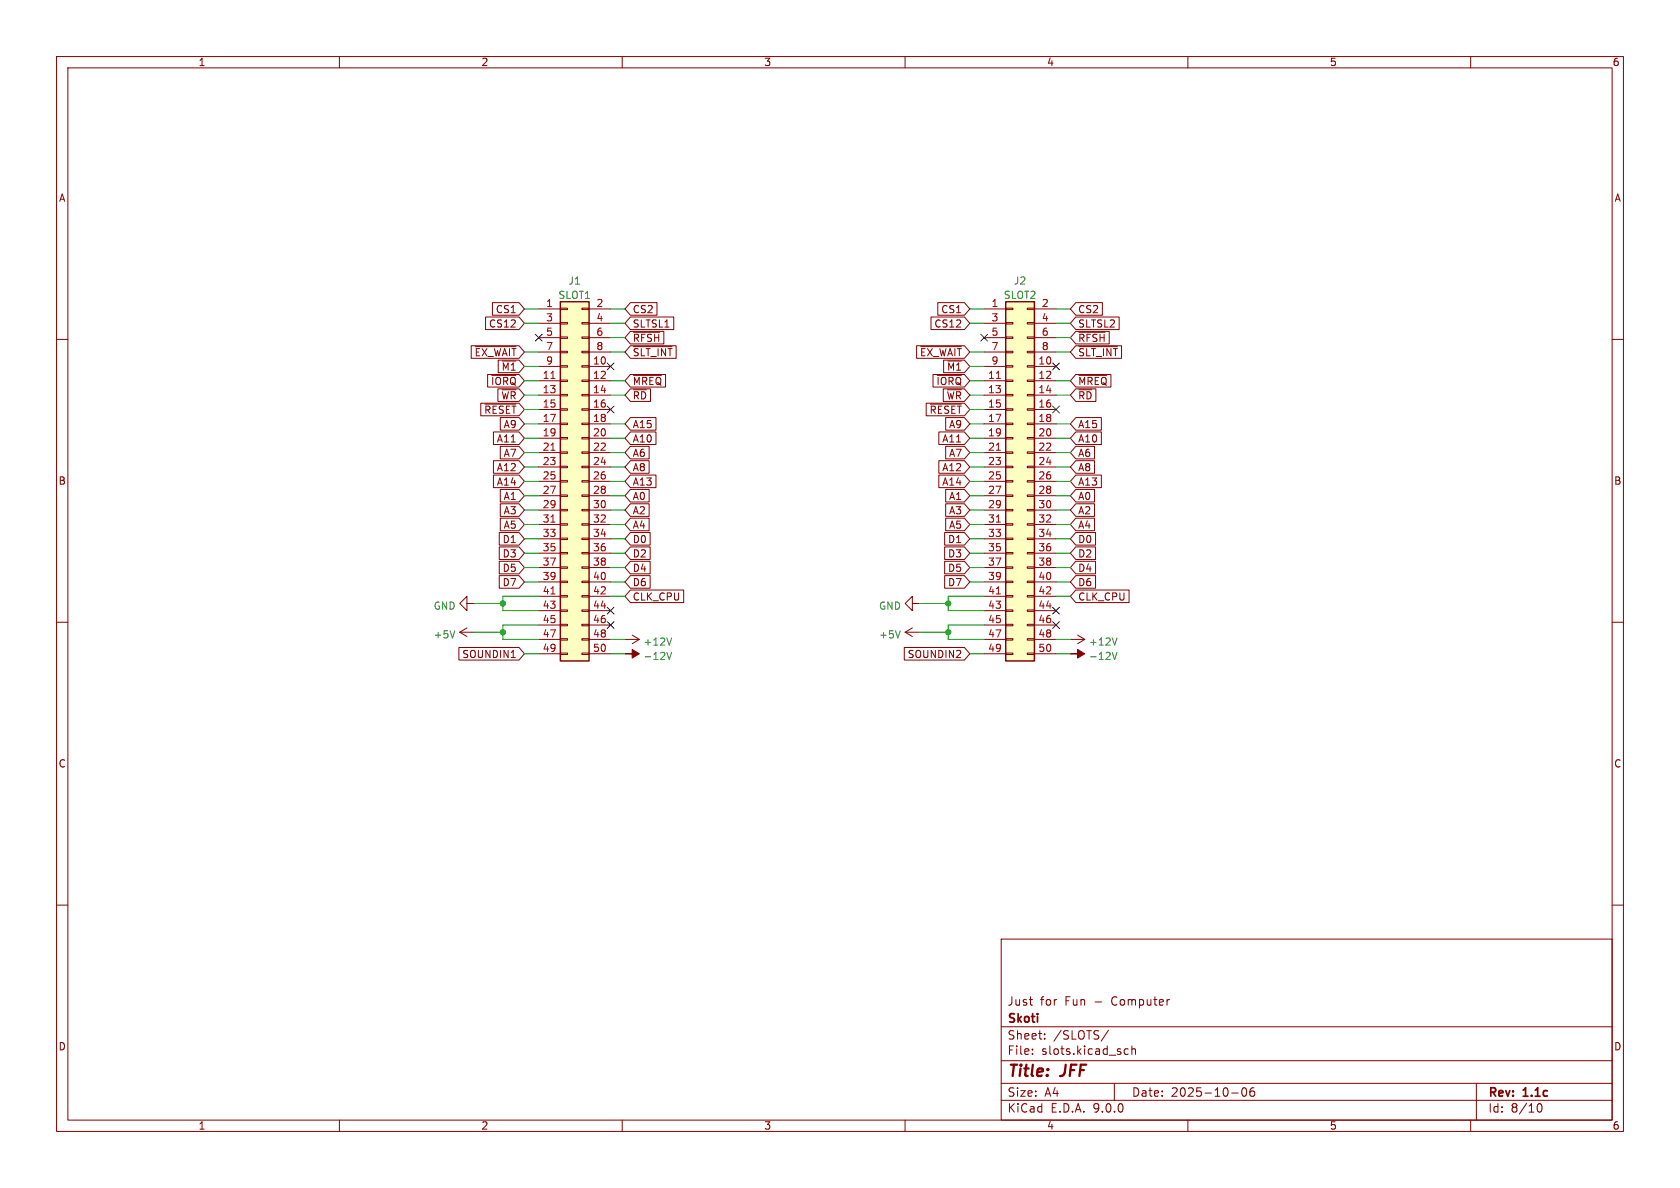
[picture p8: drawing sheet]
<svg xmlns="http://www.w3.org/2000/svg" width="297mm" height="210mm" viewBox="0 0 297 210" stroke-linecap="round" stroke-linejoin="round" font-family="sans-serif">
<g fill="none" stroke="#840000" stroke-width=".18">
<path d="M10 10h277v190h-277zM12 12h273v186h-273zM60 10v2M110 10v2M160 10v2M210 10v2M260 10v2M10 60h2M285 60h2M10 110h2M81.3 111.8l1.2 .7M81.3 111.8h2.5"/>
<path d="M82.5 106.7v-1.3l-1.2 1.3 1.2 1.3v-1.3h1.3M82.5 111l-1.2 .8M110.5 113h2.5M111.8 112.3l1.2 .7M113 113l-1.2 .8M285 110h2M10 160h2M177 166h108v32h-108zM182 176.7h.5M182.4 177.7h.1M206.6 176.7h.1M285 160h2"/>
<path d="M60 198v2M110 198v2M160 198v2M177 194.5h108M177 191.5h108M177 187.5h108M177 181.5h108M182.5 186.3v.1M182.5 185.5v.1M184.7 183.6v.1M184.7 182.8v.1M196 182.1l-1.3 2"/>
<path d="M197 191.5v3M198.8 186.3l.2 .1 .5-.1M199.5 185.5l-.5-.1-.2 .1M200.1 185.5l.2-.1 .4 .1v.9M200.1 184.9v1.5M210 198v2M217.7 193.2h1.2M219.7 192.4l.2-.1a.81 .81 0 0 1 .6 .6 .81 .81 0 0 1-.3 .8l-.2 .1a.81 .81 0 0 1-.3-1.4zM221.7 192.3a.59 .59 0 0 0-.7 .6v.6l.1 .2 .4 .1 .2-.1 .1-.5-.1-.3h-.5l-.2 .3M260 198v2M261 191.5v6.5M271.7 195.7l.2-.5 .2-.1a.81 .81 0 0 1 .6 .6 .81 .81 0 0 1-.3 .8h-.4l-.3-.5"/>
</g>
<path d="M110.5 115.6h1.3v-.8l1.2 .8-1.2 .7v-.7z" fill="#840000" stroke="#840000" stroke-width=".18"/>
<path d="M80.4 111.5l-.4 1.3M117.9 115.3l.4 1.3 .4-1.3M118.7 112.8l-.4 1.2" fill="none" stroke="#006464" stroke-width=".18"/>
<path d="M99.1 53.3h5v63.5h-5z" fill="#ffffc2"/>
<path d="M99.1 53.3h5v63.5h-5z" fill="none" stroke="#840000" stroke-width=".25"/>
<g fill="none" stroke="#840000" stroke-width=".18">
<path d="M95.2 54.6h3.9M95.2 57.2h3.9M95.2 59.7h3.9M99.1 54.5h1.2v.2h-1.2zM99.1 57h1.2v.3h-1.2zM99.1 59.6h1.2v.2h-1.2zM102.9 54.5h1.2v.2h-1.2zM102.9 57h1.2v.3h-1.2zM102.9 59.6h1.2v.2h-1.2zM104.1 54.6h3.8M104.1 57.2h3.8M104.1 59.7h3.8"/>
<path d="M95.2 62.2h3.9M95.2 64.8h3.9M95.2 67.3h3.9M95.2 69.9h3.9M95.2 72.4h3.9M95.2 74.9h3.9M95.2 77.5h3.9M99.1 62.1h1.2v.3h-1.2zM99.1 64.6h1.2v.3h-1.2zM99.1 67.2h1.2v.2h-1.2zM99.1 69.7h1.2v.3h-1.2zM99.1 72.3h1.2v.2h-1.2z"/>
<path d="M99.1 74.8h1.2v.3h-1.2zM99.1 77.3h1.2v.3h-1.2zM99.1 79.9h1.2v.2h-1.2zM102.9 62.1h1.2v.3h-1.2zM102.9 64.6h1.2v.3h-1.2zM102.9 67.2h1.2v.2h-1.2zM102.9 69.7h1.2v.3h-1.2zM102.9 72.3h1.2v.2h-1.2zM102.9 74.8h1.2v.3h-1.2zM102.9 77.3h1.2v.3h-1.2zM102.9 79.9h1.2v.2h-1.2zM104.1 62.2h3.8"/>
<path d="M104.1 64.8h3.8M104.1 67.3h3.8M104.1 69.9h3.8M104.1 72.4h3.8M104.1 74.9h3.8M104.1 77.5h3.8M95.2 80h3.9M95.2 82.6h3.9M95.2 85.1h3.9M95.2 87.6h3.9M95.2 90.2h3.9M95.2 92.7h3.9"/>
<path d="M95.2 95.3h3.9M95.2 97.8h3.9M99.1 82.4h1.2v.3h-1.2zM99.1 85h1.2v.2h-1.2zM99.1 87.5h1.2v.3h-1.2zM99.1 90h1.2v.3h-1.2zM99.1 92.6h1.2v.2h-1.2zM99.1 95.1h1.2v.3h-1.2zM99.1 97.7h1.2v.2h-1.2zM102.9 82.4h1.2v.3h-1.2zM102.9 85h1.2v.2h-1.2zM102.9 87.5h1.2v.3h-1.2z"/>
<path d="M102.9 90h1.2v.3h-1.2zM102.9 92.6h1.2v.2h-1.2zM102.9 95.1h1.2v.3h-1.2zM102.9 97.7h1.2v.2h-1.2zM104.1 80h3.8M104.1 82.6h3.8M104.1 85.1h3.8M104.1 87.6h3.8M104.1 90.2h3.8M104.1 92.7h3.8M104.1 95.3h3.8M104.1 97.8h3.8"/>
<path d="M95.2 100.3h3.9M95.2 102.9h3.9M95.2 105.4h3.9M95.2 108h3.9M95.2 110.5h3.9M95.2 113h3.9M95.2 115.6h3.9M99.1 100.2h1.2v.3h-1.2zM99.1 102.7h1.2v.3h-1.2zM99.1 105.3h1.2v.2h-1.2zM99.1 107.8h1.2v.3h-1.2zM99.1 110.4h1.2v.2h-1.2z"/>
<path d="M99.1 112.9h1.2v.3h-1.2zM99.1 115.4h1.2v.3h-1.2zM102.9 100.2h1.2v.3h-1.2zM102.9 102.7h1.2v.3h-1.2zM102.9 105.3h1.2v.2h-1.2zM102.9 107.8h1.2v.3h-1.2zM102.9 110.4h1.2v.2h-1.2zM102.9 112.9h1.2v.3h-1.2zM102.9 115.4h1.2v.3h-1.2zM104.1 100.3h3.8M104.1 102.9h3.8M104.1 105.4h3.8"/>
<path d="M104.1 108h3.8M104.1 110.5h3.8M104.1 113h3.8M104.1 115.6h3.8M160 111.8l1.3 .7M160 111.8h2.6M161.3 106.7v-1.3l-1.3 1.3 1.3 1.3v-1.3h1.3M161.3 111l-1.3 .8M189.2 113h2.6M190.5 112.3l1.3 .7M191.8 113l-1.3 .8"/>
</g>
<path d="M97.4 66.9h.7M97.4 79.6h.7M97.4 92.3h.7M97.4 105h.7" fill="none" stroke="#a90000" stroke-width=".18"/>
<path d="M159.2 111.5l-.5 1.3M196.6 115.3l.5 1.3 .4-1.3M197.5 112.8l-.4 1.2" fill="none" stroke="#006464" stroke-width=".18"/>
<path d="M189.2 115.6h1.3v-.8l1.3 .8-1.3 .7v-.7z" fill="#840000" stroke="#840000" stroke-width=".18"/>
<path d="M177.8 53.3h5.1v63.5h-5.1z" fill="#ffffc2"/>
<path d="M177.8 53.3h5.1v63.5h-5.1z" fill="none" stroke="#840000" stroke-width=".25"/>
<g fill="none" stroke="#840000" stroke-width=".18">
<path d="M85.8 56h6l.9 1.2-.9 1.1h-6zM87.1 53.5h4.7l.9 1.1-.9 1.1h-4.7zM111.4 53.5h4.7v2.2h-4.7l-.9-1.1zM111.4 58.6h6v2.2h-6l-.9-1.1zM111.4 56h7.7v2.3h-7.7l-.9-1.1zM112 58.7h4.6M164.6 56h5.9l.9 1.2-.9 1.1h-5.9zM165.8 53.5h4.7l.9 1.1-.9 1.1h-4.7zM174 54.6h3.8M174 57.2h3.8M174 59.7h3.8M177.8 54.5h1.3v.2h-1.3z"/>
<path d="M177.8 57h1.3v.3h-1.3zM177.8 59.6h1.3v.2h-1.3zM181.6 54.5h1.3v.2h-1.3zM181.6 57h1.3v.3h-1.3zM181.6 59.6h1.3v.2h-1.3zM182.9 54.6h3.8M182.9 57.2h3.8M182.9 59.7h3.8M190.2 56h7.7v2.3h-7.7l-1-1.1zM190.2 58.6h5.9v2.2h-5.9l-1-1.1zM190.2 53.5h4.7v2.2h-4.7l-1-1.1zM190.7 58.7h4.7"/>
<path d="M83.3 61.1h8.5l.9 1.1-.9 1.1h-8.5zM84 61.3h7.2M85 71.3h6.8l.9 1.1-.9 1.1h-6.8zM85.7 71.4h5.5M86.2 66.2h5.6l.9 1.1-.9 1.1h-5.6zM86.9 66.4h4.3M87.2 76.4h4.6l.9 1.1-.9 1.1h-4.6zM88 68.7h3.8l.9 1.2-.9 1.1h-3.8zM88.1 63.7h3.7l.9 1.1-.9 1.1h-3.7zM88.4 78.9h3.4l.9 1.1-.9 1.1h-3.4zM88.4 73.8h3.4l.9 1.1-.9 1.1h-3.4zM111.4 78.9h3.4v2.2h-3.4l-.9-1.1z"/>
<path d="M111.4 68.7h3.6v2.3h-3.6l-.9-1.1zM111.4 76.4h4.6v2.2h-4.6l-.9-1.1zM111.4 73.8h4.6v2.2h-4.6l-.9-1.1zM111.4 66.2h6.3v2.2h-6.3l-.9-1.1zM111.4 61.1h8.1v2.2h-8.1l-.9-1.1zM112 61.3h6.8M112 66.4h4.9M162 61.1h8.5l.9 1.1-.9 1.1h-8.5zM162.8 61.3h7.2M163.7 71.3h6.8l.9 1.1-.9 1.1h-6.8zM164.5 71.4h5.5M164.9 66.2h5.6l.9 1.1-.9 1.1h-5.6z"/>
<path d="M165.7 66.4h4.3M166 76.4h4.5l.9 1.1-.9 1.1h-4.5zM166.8 68.7h3.7l.9 1.2-.9 1.1h-3.7zM166.8 63.7h3.7l.9 1.1-.9 1.1h-3.7zM167.2 73.8h3.3l.9 1.1-.9 1.1h-3.3zM167.2 78.9h3.3l.9 1.1-.9 1.1h-3.3zM174 62.2h3.8M174 64.8h3.8M174 67.3h3.8M174 69.9h3.8M174 72.4h3.8M174 74.9h3.8"/>
<path d="M174 77.5h3.8M177.8 62.1h1.3v.3h-1.3zM177.8 64.6h1.3v.3h-1.3zM177.8 67.2h1.3v.2h-1.3zM177.8 69.7h1.3v.3h-1.3zM177.8 72.3h1.3v.2h-1.3zM177.8 74.8h1.3v.3h-1.3zM177.8 77.3h1.3v.3h-1.3zM177.8 79.9h1.3v.2h-1.3zM181.6 62.1h1.3v.3h-1.3zM181.6 64.6h1.3v.3h-1.3zM181.6 67.2h1.3v.2h-1.3z"/>
<path d="M181.6 69.7h1.3v.3h-1.3zM181.6 72.3h1.3v.2h-1.3zM181.6 74.8h1.3v.3h-1.3zM181.6 77.3h1.3v.3h-1.3zM181.6 79.9h1.3v.2h-1.3zM182.9 62.2h3.8M182.9 64.8h3.8M182.9 67.3h3.8M182.9 69.9h3.8M182.9 72.4h3.8M182.9 74.9h3.8M182.9 77.5h3.8"/>
<path d="M190.2 68.7h3.5v2.3h-3.5l-1-1.1zM190.2 73.8h4.5v2.2h-4.5l-1-1.1zM190.2 76.4h4.5v2.2h-4.5l-1-1.1zM190.2 78.9h3.3v2.2h-3.3l-1-1.1zM190.2 61.1h8.1v2.2h-8.1l-1-1.1zM190.2 66.2h6.2v2.2h-6.2l-1-1.1zM190.7 61.3h6.8M190.7 66.4h5M87.2 84h4.6l.9 1.1-.9 1.1h-4.6zM87.2 81.4h4.6l.9 1.2-.9 1.1h-4.6zM88.3 94.1h3.5l.9 1.2-.9 1.1h-3.5zM88.3 96.7h3.5l.9 1.1-.9 1.1h-3.5z"/>
<path d="M88.3 99.2h3.5l.9 1.1-.9 1.1h-3.5zM88.4 91.6h3.4l.9 1.1-.9 1.1h-3.4zM88.4 86.5h3.4l.9 1.1-.9 1.1h-3.4zM88.4 89.1h3.4l.9 1.1-.9 1.1h-3.4zM111.4 96.7h3.5v2.2h-3.5l-.9-1.1zM111.4 94.1h3.5v2.3h-3.5l-.9-1.1zM111.4 89.1h3.4v2.2h-3.4l-.9-1.1zM111.4 91.6h3.4v2.2h-3.4l-.9-1.1zM111.4 99.2h3.5v2.2h-3.5l-.9-1.1zM111.4 81.4h3.4v2.3h-3.4l-.9-1.1zM111.4 86.5h3.4v2.2h-3.4l-.9-1.1zM111.4 84h4.6v2.2h-4.6l-.9-1.1z"/>
<path d="M166 81.4h4.5l.9 1.2-.9 1.1h-4.5zM166 84h4.5l.9 1.1-.9 1.1h-4.5zM167 99.2h3.5l.9 1.1-.9 1.1h-3.5zM167 94.1h3.5l.9 1.2-.9 1.1h-3.5zM167 96.7h3.5l.9 1.1-.9 1.1h-3.5zM167.2 91.6h3.3l.9 1.1-.9 1.1h-3.3zM167.2 89.1h3.3l.9 1.1-.9 1.1h-3.3zM167.2 86.5h3.3l.9 1.1-.9 1.1h-3.3zM174 80h3.8M174 82.6h3.8M174 85.1h3.8M174 87.6h3.8"/>
<path d="M174 90.2h3.8M174 92.7h3.8M174 95.3h3.8M174 97.8h3.8M177.8 82.4h1.3v.3h-1.3zM177.8 85h1.3v.2h-1.3zM177.8 87.5h1.3v.3h-1.3zM177.8 90h1.3v.3h-1.3zM177.8 92.6h1.3v.2h-1.3zM177.8 95.1h1.3v.3h-1.3zM177.8 97.7h1.3v.2h-1.3zM181.6 82.4h1.3v.3h-1.3z"/>
<path d="M181.6 85h1.3v.2h-1.3zM181.6 87.5h1.3v.3h-1.3zM181.6 90h1.3v.3h-1.3zM181.6 92.6h1.3v.2h-1.3zM181.6 95.1h1.3v.3h-1.3zM181.6 97.7h1.3v.2h-1.3zM182.9 80h3.8M182.9 82.6h3.8M182.9 85.1h3.8M182.9 87.6h3.8M182.9 90.2h3.8M182.9 92.7h3.8"/>
<path d="M182.9 95.3h3.8M182.9 97.8h3.8M190.2 81.4h3.3v2.3h-3.3l-1-1.1zM190.2 89.1h3.3v2.2h-3.3l-1-1.1zM190.2 96.7h3.5v2.2h-3.5l-1-1.1zM190.2 99.2h3.5v2.2h-3.5l-1-1.1zM190.2 94.1h3.5v2.3h-3.5l-1-1.1zM190.2 91.6h3.3v2.2h-3.3l-1-1.1zM190.2 84h4.5v2.2h-4.5l-1-1.1zM190.2 86.5h3.3v2.2h-3.3l-1-1.1zM81.1 114.5h10.7l.9 1.1-.9 1.1h-10.7zM88.3 101.8h3.5l.9 1.1-.9 1.1h-3.5z"/>
<path d="M90.4 116.2h.7M111.4 101.8h3.5v2.2h-3.5l-.9-1.1zM111.4 104.3h9.5v2.2h-9.5l-.9-1.1zM159.9 114.5h10.6l.9 1.1-.9 1.1h-10.6zM167 101.8h3.5l.9 1.1-.9 1.1h-3.5zM174 100.3h3.8M174 102.9h3.8M174 105.4h3.8M174 108h3.8M174 110.5h3.8M174 113h3.8M174 115.6h3.8"/>
<path d="M177.8 100.2h1.3v.3h-1.3zM177.8 102.7h1.3v.3h-1.3zM177.8 105.3h1.3v.2h-1.3zM177.8 107.8h1.3v.3h-1.3zM177.8 110.4h1.3v.2h-1.3zM177.8 112.9h1.3v.3h-1.3zM177.8 115.4h1.3v.3h-1.3zM181.6 100.2h1.3v.3h-1.3zM181.6 102.7h1.3v.3h-1.3zM181.6 105.3h1.3v.2h-1.3zM181.6 107.8h1.3v.3h-1.3zM181.6 110.4h1.3v.2h-1.3z"/>
<path d="M181.6 112.9h1.3v.3h-1.3zM181.6 115.4h1.3v.3h-1.3zM182.9 100.3h3.8M182.9 102.9h3.8M182.9 105.4h3.8M182.9 108h3.8M182.9 110.5h3.8M182.9 113h3.8M182.9 115.6h3.8M190.2 101.8h3.5v2.2h-3.5l-1-1.1zM190.2 104.3h9.4v2.2h-9.4l-1-1.1z"/>
</g>
<path d="M176.1 66.9h.8M176.1 79.6h.8M176.1 92.3h.8M176.1 105h.8" fill="none" stroke="#a90000" stroke-width=".18"/>
<g fill="none" stroke="#009600" stroke-width=".18">
<path d="M92.7 54.6h2.5M92.7 57.2h2.5M107.9 54.6h2.6M107.9 57.2h2.6M107.9 59.7h2.6M171.4 54.6h2.6M171.4 57.2h2.6M186.7 54.6h2.5M186.7 57.2h2.5M186.7 59.7h2.5M92.7 67.3h2.5M92.7 62.2h2.5"/>
<path d="M92.7 64.8h2.5M92.7 77.5h2.5M92.7 74.9h2.5M92.7 69.9h2.5M92.7 72.4h2.5M107.9 67.3h2.6M107.9 62.2h2.6M107.9 77.5h2.6M107.9 74.9h2.6M107.9 69.9h2.6M171.4 67.3h2.6M171.4 62.2h2.6"/>
<path d="M171.4 64.8h2.6M171.4 77.5h2.6M171.4 74.9h2.6M171.4 69.9h2.6M171.4 72.4h2.6M186.7 67.3h2.5M186.7 62.2h2.5M186.7 77.5h2.5M186.7 74.9h2.5M186.7 69.9h2.5M92.7 95.3h2.5M92.7 90.2h2.5"/>
<path d="M92.7 92.7h2.5M92.7 97.8h2.5M92.7 80h2.5M92.7 87.6h2.5M92.7 82.6h2.5M92.7 85.1h2.5M107.9 95.3h2.6M107.9 90.2h2.6M107.9 92.7h2.6M107.9 97.8h2.6M107.9 80h2.6M107.9 87.6h2.6"/>
<path d="M107.9 82.6h2.6M107.9 85.1h2.6M171.4 95.3h2.6M171.4 90.2h2.6M171.4 92.7h2.6M171.4 97.8h2.6M171.4 80h2.6M171.4 87.6h2.6M171.4 82.6h2.6M171.4 85.1h2.6M186.7 95.3h2.5M186.7 90.2h2.5"/>
<path d="M186.7 92.7h2.5M186.7 97.8h2.5M186.7 80h2.5M186.7 87.6h2.5M186.7 82.6h2.5M186.7 85.1h2.5M83.8 111.8h5.1M83.8 106.7h5.1M92.7 115.6h2.5M92.7 100.3h2.5M92.7 102.9h2.5M95.2 105.4h-6.3v2.6h6.3"/>
<path d="M95.2 110.5h-6.3v2.5h6.3M107.9 115.6h2.6M107.9 100.3h2.6M107.9 102.9h2.6M107.9 113h2.6M107.9 105.4h2.6M162.6 111.8h5M162.6 106.7h5M171.4 115.6h2.6M171.4 100.3h2.6M171.4 102.9h2.6M174 110.5h-6.4v2.5h6.4"/>
<path d="M174 105.4h-6.4v2.6h6.4M186.7 115.6h2.5M186.7 100.3h2.5M186.7 102.9h2.5M186.7 113h2.5M186.7 105.4h2.5"/>
</g>
<g fill="none" stroke="#000084" stroke-width=".18">
<path d="M94.6 59.1l1.3 1.2M95.9 59.1l-1.3 1.2M173.4 59.1l1.2 1.2M174.6 59.1l-1.2 1.2M107.3 71.8l1.3 1.2M107.3 64.2l1.3 1.2M108.6 64.2l-1.3 1.2M108.6 71.8l-1.3 1.2M186.1 71.8l1.2 1.2M186.1 64.2l1.2 1.2M187.3 71.8l-1.2 1.2M187.3 64.2l-1.2 1.2"/>
<path d="M107.3 109.9l1.3 1.2M107.3 107.3l1.3 1.3M108.6 109.9l-1.3 1.2M108.6 107.3l-1.3 1.3M186.1 109.9l1.2 1.2M186.1 107.3l1.2 1.3M187.3 109.9l-1.2 1.2M187.3 107.3l-1.2 1.3"/>
</g>
<g fill="#009600" stroke="#009600" stroke-width=".18">
<circle cx="88.9" cy="106.7" r=".46"/>
<circle cx="88.9" cy="111.8" r=".46"/>
<circle cx="167.6" cy="106.7" r=".46"/>
<circle cx="167.6" cy="111.8" r=".46"/>
</g>
<g font-size="2.8" fill="#840000">
<text x="178" y="190.9">Title:</text>
<text x="187.7" y="190.9">JFF</text>
</g>
<g font-size="2.1" fill="#840000">
<text x="178" y="178">Just</text>
<text x="183.9" y="178">for</text>
<text x="188.3" y="178">Fun</text>
<text x="193.6" y="178">-</text>
<text x="196.8" y="178">Computer</text>
<text x="178" y="184">Sheet:</text>
<text x="178" y="181.2">Skoti</text>
<text x="186.2" y="184">/SLOTS/</text>
<text x="178" y="186.7">File:</text>
<text x="184.1" y="186.7">slots.kicad_sch</text>
<text x="178" y="196.9">KiCad</text>
<text x="178" y="194.1">Size:</text>
<text x="184.7" y="194.1">A4</text>
<text x="185.7" y="196.9">E.D.A.</text>
<text x="193.3" y="196.9">9.0.0</text>
<text x="200" y="194.1">Date:</text>
<text x="207" y="194.1">2025-10-06</text>
<text x="263" y="194.3">Rev:</text>
<text x="263" y="196.9">Id:</text>
<text x="267.1" y="196.9">8/10</text>
<text x="269.4" y="194.3">1.1c</text>
</g>
<g font-size="1.8" fill="#840000">
<text x="35" y="11.9">1</text>
<text x="85" y="11.9">2</text>
<text x="135" y="11.9">3</text>
<text x="185" y="11.9">4</text>
<text x="235" y="11.9">5</text>
<text x="285" y="11.9">6</text>
<text x="10.3" y="35.9">A</text>
<text x="285.3" y="35.9">A</text>
<text x="86.3" y="58.1">CS12</text>
<text x="87.5" y="55.6">CS1</text>
<text x="111.8" y="55.6">CS2</text>
<text x="111.8" y="58.1">SLTSL1</text>
<text x="165.1" y="58.1">CS12</text>
<text x="166.3" y="55.6">CS1</text>
<text x="190.5" y="58.1">SLTSL2</text>
<text x="190.5" y="55.6">CS2</text>
<text x="83.8" y="63.2">~{EX_WAIT}</text>
<text x="88.6" y="65.7">~{M1}</text>
<text x="111.8" y="60.6">~{RFSH}</text>
<text x="111.8" y="63.2">~{SLT_INT}</text>
<text x="162.5" y="63.2">~{EX_WAIT}</text>
<text x="167.3" y="65.7">~{M1}</text>
<text x="190.5" y="63.2">~{SLT_INT}</text>
<text x="190.5" y="60.6">~{RFSH}</text>
<text x="86.7" y="68.3">~{IORQ}</text>
<text x="88.5" y="70.8">~{WR}</text>
<text x="111.8" y="70.8">~{RD}</text>
<text x="111.8" y="68.3">~{MREQ}</text>
<text x="165.4" y="68.3">~{IORQ}</text>
<text x="167.3" y="70.8">~{WR}</text>
<text x="190.5" y="70.8">~{RD}</text>
<text x="190.5" y="68.3">~{MREQ}</text>
<text x="85.5" y="73.3">~{RESET}</text>
<text x="88.9" y="75.9">A9</text>
<text x="111.8" y="75.9">A15</text>
<text x="164.2" y="73.3">~{RESET}</text>
<text x="167.7" y="75.9">A9</text>
<text x="190.5" y="75.9">A15</text>
<text x="87.7" y="83.5">A12</text>
<text x="87.7" y="78.4">A11</text>
<text x="88.9" y="81">A7</text>
<text x="111.8" y="83.5">A8</text>
<text x="111.8" y="81">A6</text>
<text x="111.8" y="78.4">A10</text>
<text x="166.5" y="83.5">A12</text>
<text x="166.5" y="78.4">A11</text>
<text x="167.7" y="81">A7</text>
<text x="190.5" y="83.5">A8</text>
<text x="190.5" y="78.4">A10</text>
<text x="190.5" y="81">A6</text>
<text x="10.3" y="85.9">B</text>
<text x="87.7" y="86">A14</text>
<text x="88.9" y="88.6">A1</text>
<text x="111.8" y="88.6">A0</text>
<text x="111.8" y="86">A13</text>
<text x="166.5" y="86">A14</text>
<text x="167.7" y="88.6">A1</text>
<text x="190.5" y="86">A13</text>
<text x="190.5" y="88.6">A0</text>
<text x="285.3" y="85.9">B</text>
<text x="88.9" y="93.7">A5</text>
<text x="88.9" y="91.1">A3</text>
<text x="111.8" y="91.1">A2</text>
<text x="111.8" y="93.7">A4</text>
<text x="167.7" y="93.7">A5</text>
<text x="167.7" y="91.1">A3</text>
<text x="190.5" y="91.1">A2</text>
<text x="190.5" y="93.7">A4</text>
<text x="88.8" y="96.2">D1</text>
<text x="88.8" y="98.7">D3</text>
<text x="88.8" y="101.3">D5</text>
<text x="111.8" y="98.7">D2</text>
<text x="111.8" y="96.2">D0</text>
<text x="111.8" y="101.3">D4</text>
<text x="167.5" y="101.3">D5</text>
<text x="167.5" y="96.2">D1</text>
<text x="167.5" y="98.7">D3</text>
<text x="190.5" y="98.7">D2</text>
<text x="190.5" y="101.3">D4</text>
<text x="190.5" y="96.2">D0</text>
<text x="88.8" y="103.8">D7</text>
<text x="111.8" y="103.8">D6</text>
<text x="111.8" y="106.4">CLK_CPU</text>
<text x="167.5" y="103.8">D7</text>
<text x="190.5" y="103.8">D6</text>
<text x="190.5" y="106.4">CLK_CPU</text>
<text x="81.6" y="116.5">SOUNDIN1</text>
<text x="160.4" y="116.5">SOUNDIN2</text>
<text x="10.3" y="135.9">C</text>
<text x="285.3" y="135.9">C</text>
<text x="10.3" y="185.9">D</text>
<text x="285.3" y="185.9">D</text>
<text x="35" y="199.9">1</text>
<text x="85" y="199.9">2</text>
<text x="135" y="199.9">3</text>
<text x="185" y="199.9">4</text>
<text x="235" y="199.9">5</text>
<text x="285" y="199.9">6</text>
</g>
<g font-size="1.8" fill="#006464">
<text x="98.6" y="53">SLOT1</text>
<text x="100.4" y="50.5">J1</text>
<text x="177.4" y="53">SLOT2</text>
<text x="179.1" y="50.5">J2</text>
<text x="76.6" y="108">GND</text>
<text x="155.3" y="108">GND</text>
<text x="76.6" y="113.1">+5V</text>
<text x="155.3" y="113.1">+5V</text>
<text x="113.7" y="116.9">-12V</text>
<text x="113.7" y="114.3">+12V</text>
<text x="192.4" y="116.9">-12V</text>
<text x="192.4" y="114.3">+12V</text>
</g>
<g font-size="1.8" fill="#a90000">
<text x="96.4" y="54.4">1</text>
<text x="96.4" y="56.9">3</text>
<text x="96.4" y="59.4">5</text>
<text x="105.3" y="54.4">2</text>
<text x="105.3" y="56.9">4</text>
<text x="105.3" y="59.4">6</text>
<text x="175.2" y="54.4">1</text>
<text x="175.2" y="56.9">3</text>
<text x="175.2" y="59.4">5</text>
<text x="184.1" y="54.4">2</text>
<text x="184.1" y="56.9">4</text>
<text x="184.1" y="59.4">6</text>
<text x="96.4" y="62">7</text>
<text x="96.4" y="64.5">9</text>
<text x="104.7" y="64.5">10</text>
<text x="105.3" y="62">8</text>
<text x="175.2" y="62">7</text>
<text x="175.2" y="64.5">9</text>
<text x="183.5" y="64.5">10</text>
<text x="184.1" y="62">8</text>
<text x="95.8" y="67.1">11</text>
<text x="95.8" y="69.6">13</text>
<text x="104.7" y="67.1">12</text>
<text x="104.7" y="69.6">14</text>
<text x="174.6" y="67.1">11</text>
<text x="174.6" y="69.6">13</text>
<text x="183.5" y="67.1">12</text>
<text x="183.5" y="69.6">14</text>
<text x="95.8" y="72.1">15</text>
<text x="95.8" y="74.7">17</text>
<text x="95.8" y="77.2">19</text>
<text x="104.7" y="72.1">16</text>
<text x="104.7" y="74.7">18</text>
<text x="104.7" y="77.2">20</text>
<text x="174.6" y="72.1">15</text>
<text x="174.6" y="74.7">17</text>
<text x="174.6" y="77.2">19</text>
<text x="183.5" y="72.1">16</text>
<text x="183.5" y="74.7">18</text>
<text x="183.5" y="77.2">20</text>
<text x="95.8" y="79.8">21</text>
<text x="95.8" y="82.3">23</text>
<text x="104.7" y="79.8">22</text>
<text x="104.7" y="82.3">24</text>
<text x="174.6" y="79.8">21</text>
<text x="174.6" y="82.3">23</text>
<text x="183.5" y="79.8">22</text>
<text x="183.5" y="82.3">24</text>
<text x="95.8" y="84.8">25</text>
<text x="95.8" y="87.4">27</text>
<text x="95.8" y="89.9">29</text>
<text x="104.7" y="84.8">26</text>
<text x="104.7" y="87.4">28</text>
<text x="104.7" y="89.9">30</text>
<text x="174.6" y="84.8">25</text>
<text x="174.6" y="87.4">27</text>
<text x="174.6" y="89.9">29</text>
<text x="183.5" y="84.8">26</text>
<text x="183.5" y="87.4">28</text>
<text x="183.5" y="89.9">30</text>
<text x="95.8" y="92.5">31</text>
<text x="95.8" y="95">33</text>
<text x="104.7" y="92.5">32</text>
<text x="104.7" y="95">34</text>
<text x="174.6" y="92.5">31</text>
<text x="174.6" y="95">33</text>
<text x="183.5" y="92.5">32</text>
<text x="183.5" y="95">34</text>
<text x="95.8" y="97.5">35</text>
<text x="95.8" y="100.1">37</text>
<text x="104.7" y="97.5">36</text>
<text x="104.7" y="100.1">38</text>
<text x="174.6" y="97.5">35</text>
<text x="174.6" y="100.1">37</text>
<text x="183.5" y="97.5">36</text>
<text x="183.5" y="100.1">38</text>
<text x="95.8" y="102.6">39</text>
<text x="95.8" y="105.2">41</text>
<text x="95.8" y="107.7">43</text>
<text x="104.7" y="102.6">40</text>
<text x="104.7" y="105.2">42</text>
<text x="104.7" y="107.7">44</text>
<text x="174.6" y="102.6">39</text>
<text x="174.6" y="105.2">41</text>
<text x="174.6" y="107.7">43</text>
<text x="183.5" y="102.6">40</text>
<text x="183.5" y="105.2">42</text>
<text x="183.5" y="107.7">44</text>
<text x="95.8" y="110.2">45</text>
<text x="95.8" y="112.8">47</text>
<text x="104.7" y="110.2">46</text>
<text x="104.7" y="112.8">48</text>
<text x="174.6" y="110.2">45</text>
<text x="174.6" y="112.8">47</text>
<text x="183.5" y="110.2">46</text>
<text x="183.5" y="112.8">48</text>
<text x="95.8" y="115.3">49</text>
<text x="104.7" y="115.3">50</text>
<text x="174.6" y="115.3">49</text>
<text x="183.5" y="115.3">50</text>
</g>
</svg>
